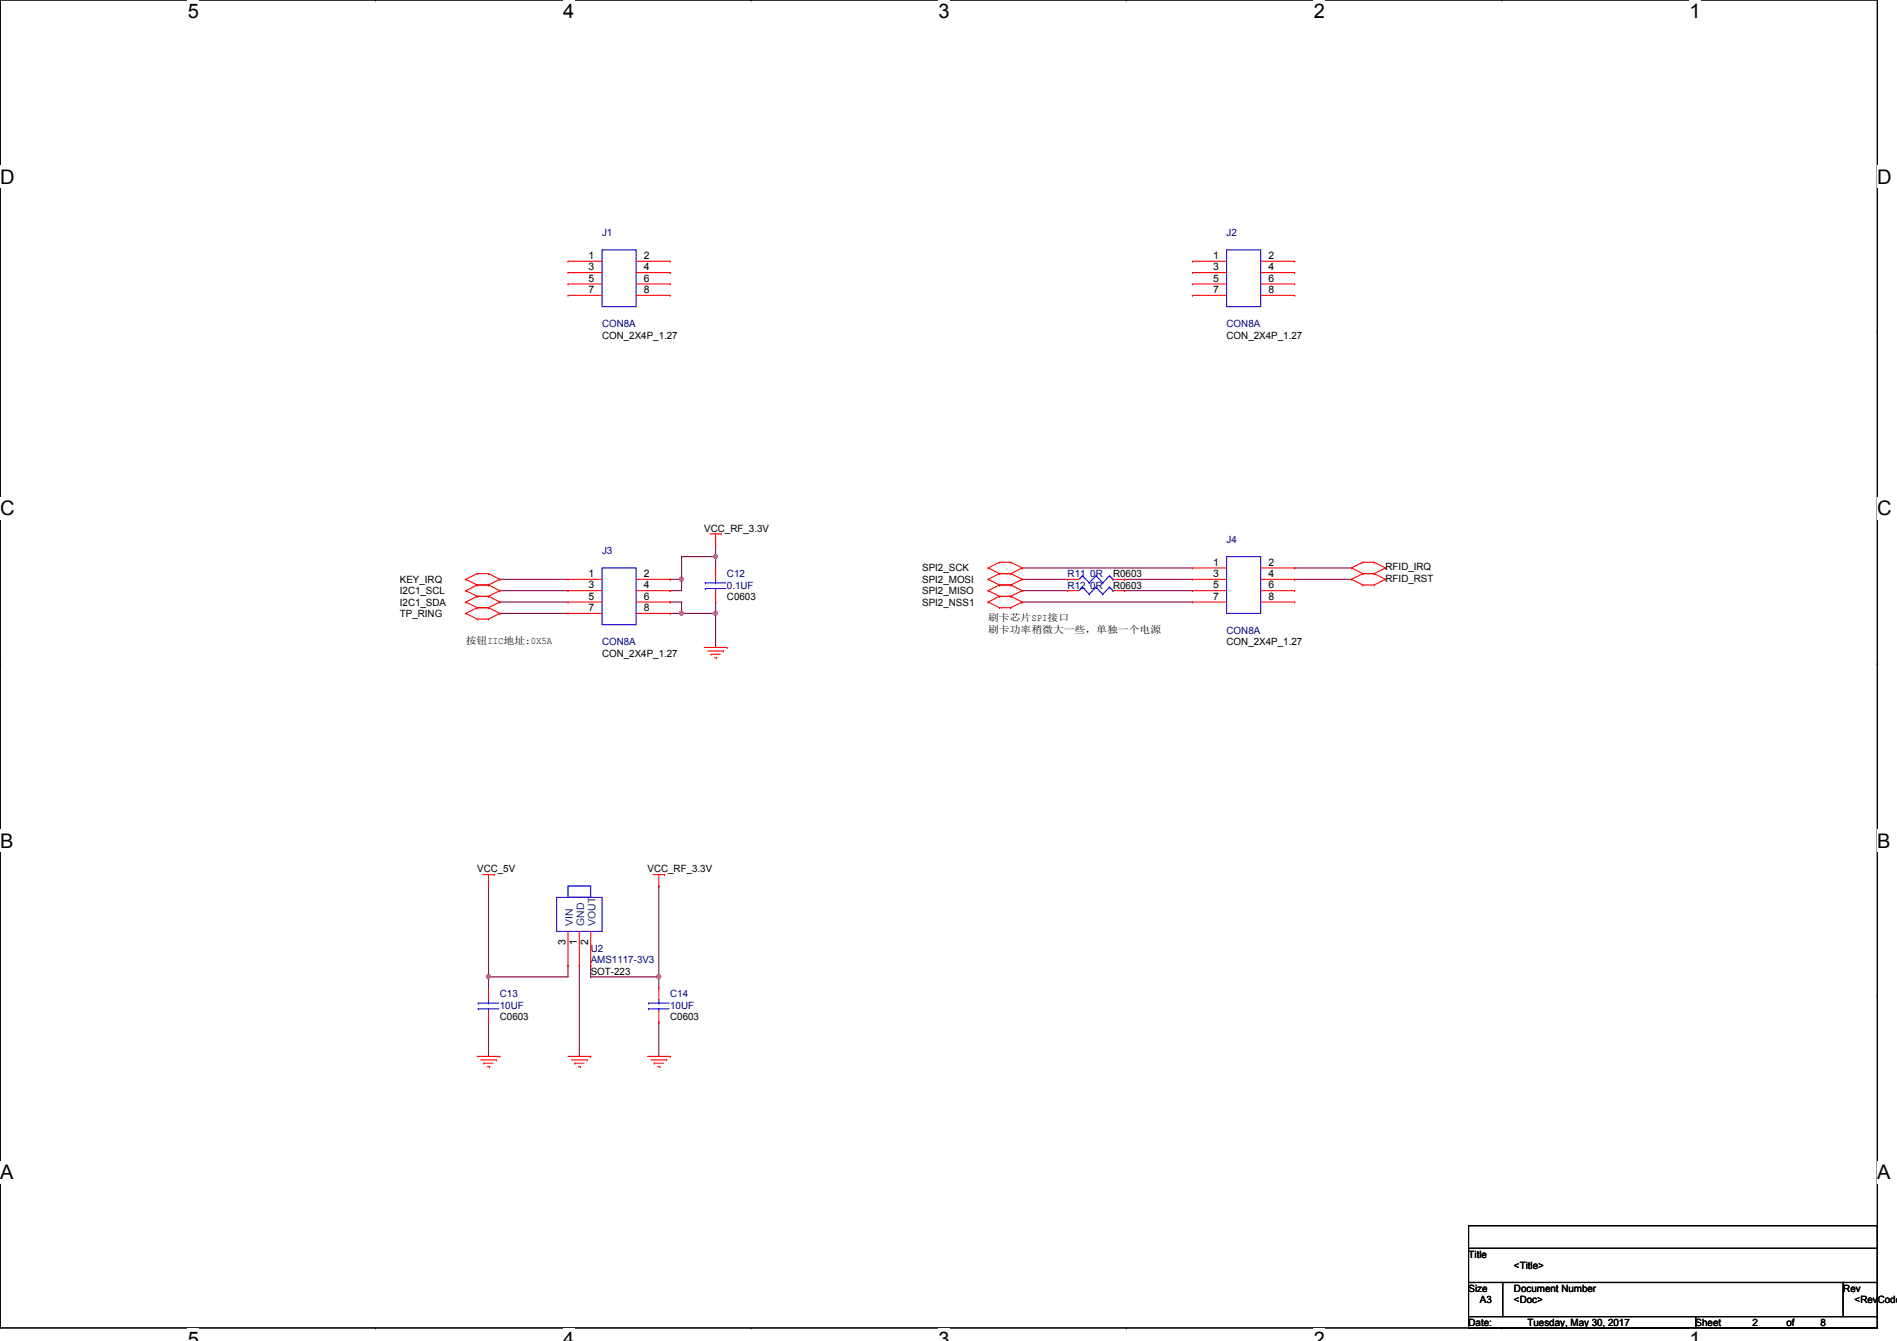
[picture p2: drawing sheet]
<svg xmlns="http://www.w3.org/2000/svg" width="297mm" height="210mm" viewBox="0 0 297 210" stroke-linecap="round" stroke-linejoin="round" font-family="sans-serif">
<path d="M0 0h294v207.9h-294z" fill="none" stroke="#000" stroke-width=".17"/>
<g fill="#fff">
<path d="M29.4 0h1.8v3.5h-1.8z"/>
<path d="M29.4 207.9h1.8v2h-1.8z"/>
</g>
<path d="M58.8 0h.1M58.8 207.9h.1" fill="none" stroke="#000" stroke-width=".17"/>
<g fill="#fff">
<path d="M88.2 0h1.7v3.5h-1.7z"/>
<path d="M88.2 207.9h1.7v2h-1.7z"/>
</g>
<path d="M117.6 0h.1M117.6 207.9h.1" fill="none" stroke="#000" stroke-width=".17"/>
<g fill="#fff">
<path d="M147 0h1.7v3.5h-1.7z"/>
<path d="M147 207.9h1.7v2h-1.7z"/>
</g>
<path d="M176.4 0h.1M176.4 207.9h.1" fill="none" stroke="#000" stroke-width=".17"/>
<g fill="#fff">
<path d="M205.7 0h1.8v3.5h-1.8z"/>
<path d="M205.7 207.9h1.8v2h-1.8z"/>
</g>
<path d="M235.2 0h.1M235.2 207.9h.1" fill="none" stroke="#000" stroke-width=".17"/>
<g fill="#fff">
<path d="M264.5 0h1.8v3.5h-1.8z"/>
<path d="M264.5 207.9h1.8v2h-1.8z"/>
<path d="M0 26h2.3v3.4h-2.3z"/>
<path d="M294 26h2.2v3.4h-2.2z"/>
<path d="M0 77.9h2.3v3.5h-2.3z"/>
<path d="M294 77.9h2.2v3.5h-2.2z"/>
</g>
<path d="M0 51.9h.1M294 51.9h.1" fill="none" stroke="#000" stroke-width=".17"/>
<g fill="#fff">
<path d="M0 129.9h2.1v3.4h-2.1z"/>
<path d="M294 129.9h2v3.4h-2z"/>
</g>
<path d="M0 103.9h.1M294 103.9h.1" fill="none" stroke="#000" stroke-width=".17"/>
<path d="M0 103.9h.1M294 103.9h.1" fill="none" stroke="#000" stroke-width=".16"/>
<g fill="#fff">
<path d="M0 181.8h2.1v3.5h-2.1z"/>
<path d="M294 181.8h2v3.5h-2z"/>
</g>
<path d="M0 155.9h.1M294 155.9h.1" fill="none" stroke="#000" stroke-width=".17"/>
<g fill="none" stroke="#800040" stroke-width=".17">
<path d="M78.3 90.7h.1M78.3 92.5h.1M78.3 94.2h.1M78.3 90.7h10.6M78.3 92.5h10.6M78.3 94.2h10.6M106.7 87.1h.1M112.1 85.3h.1M112.1 85.3v1.8h-5.4M160.1 88.9h.1M160.1 94.2h.1M160.1 90.7h.1"/>
<path d="M160.1 92.5h.1M160.1 90.7h7.1M160.1 92.5h7.1M160.1 94.2h26.6M160.1 88.9h26.6M176.1 90.7h.1M176.1 92.5h.1M176.1 90.7h10.6M176.1 92.5h10.6"/>
</g>
<circle cx="112" cy="87.1" r=".32" fill="#f0f"/>
<circle cx="112" cy="87.1" r=".32" fill="none" stroke="#f0f" stroke-width=".17"/>
<path d="M106.7 90.7h.1M106.7 90.7v1.8M112.1 87.1h.1M112.1 87.1v1.8" fill="none" stroke="#800040" stroke-width=".17"/>
<circle cx="106.7" cy="90.7" r=".32" fill="#f0f"/>
<circle cx="106.7" cy="90.7" r=".32" fill="none" stroke="#f0f" stroke-width=".17"/>
<path d="M104.9 92.5h.1M104.9 90.7h.1M104.9 94.2h.1M104.9 92.5h1.8M104.9 90.7h1.8M104.9 94.2h1.8M106.7 94.2h.1M106.7 96h.1M106.7 94.2v1.8M106.7 96h5.4" fill="none" stroke="#800040" stroke-width=".17"/>
<circle cx="112" cy="96" r=".32" fill="#f0f"/>
<circle cx="112" cy="96" r=".32" fill="none" stroke="#f0f" stroke-width=".17"/>
<circle cx="106.7" cy="96" r=".32" fill="#f0f"/>
<circle cx="106.7" cy="96" r=".32" fill="none" stroke="#f0f" stroke-width=".17"/>
<g fill="none" stroke="#800040" stroke-width=".17">
<path d="M78.3 96h.1M78.3 96h10.6M104.9 96h.1M104.9 96h1.8M106.7 87.1h.1M106.7 87.1v3.6M112.1 96h.1M112.1 94.2h.1M112.1 94.2v7.1M202.7 88.9h.1M202.7 90.7h.1M202.7 88.9h8.9"/>
<path d="M202.7 90.7h8.9M76.5 152.9h.1M76.5 152.9v1.8M76.5 160h.1M76.5 160v5.4M103.2 160h.1M103.2 160v5.4"/>
</g>
<circle cx="76.5" cy="152.9" r=".32" fill="#f0f"/>
<circle cx="76.5" cy="152.9" r=".32" fill="none" stroke="#f0f" stroke-width=".17"/>
<path d="M103.2 152.9h.1M103.2 152.9v1.8" fill="none" stroke="#800040" stroke-width=".17"/>
<circle cx="103.1" cy="152.9" r=".32" fill="#f0f"/>
<circle cx="103.1" cy="152.9" r=".32" fill="none" stroke="#f0f" stroke-width=".17"/>
<path d="M76.5 138.7h.1M76.5 138.7v14.2M103.2 138.7h.1M103.2 138.7v14.2h-10.7M76.5 152.9h.1M88.9 151.1h.1M88.9 151.1v1.8h-12.4M90.7 151.1h.1M90.7 151.1v14.3M92.5 151.1h.1M92.5 152.9h.1M92.5 151.1v1.8" fill="none" stroke="#800040" stroke-width=".17"/>
<g fill="none" stroke="#f00" stroke-width=".17">
<path d="M88.9 40.9h.1M88.9 42.7h.1M88.9 44.4h.1M88.9 46.2h.1M88.9 40.9h5.4M88.9 42.7h5.4M88.9 44.4h5.4M88.9 46.2h5.4M99.6 40.9h5.3M99.6 42.7h5.3M99.6 44.4h5.3M99.6 46.2h5.3"/>
<path d="M104.9 40.9h.1M104.9 42.7h.1M104.9 44.4h.1M104.9 46.2h.1M186.7 40.9h.1M186.7 42.7h.1M186.7 44.4h.1M186.7 46.2h.1M186.7 40.9h5.4M186.7 42.7h5.4M186.7 44.4h5.4M186.7 46.2h5.4"/>
<path d="M197.4 40.9h5.3M197.4 42.7h5.3M197.4 44.4h5.3M197.4 46.2h5.3M202.7 40.9h.1M202.7 42.7h.1M202.7 44.4h.1M202.7 46.2h.1M72.9 94.2h.1M72.9 92.5h.1M72.9 90.7h.1M72.9 96h.1"/>
<path d="M72.9 94.2l1.8 .9M72.9 92.5l1.8 .8M72.9 90.7l1.8 .9M72.9 96l1.8 .9M74.7 93.3h.1M74.7 95.1h.1M74.7 91.6h.1M74.7 89.8h.1M74.7 96.9h.1M74.7 93.3l-1.8 .9M74.7 93.3h1.8M74.7 95.1h1.8"/>
<path d="M74.7 91.6l-1.8 .9M74.7 91.6h1.8M74.7 89.8l-1.8 .9M74.7 89.8h1.8M74.7 95.1l-1.8 .9M74.7 96.9h1.8M76.5 93.3h.1M76.5 95.1h.1M76.5 91.6h.1M76.5 89.8h.1M76.5 96.9h.1M76.5 93.3l1.8 .9"/>
<path d="M76.5 91.6l1.8 .9M76.5 89.8l1.8 .9M76.5 95.1l1.8 .9M78.3 94.2h.1M78.3 92.5h.1M78.3 90.7h.1M78.3 96h.1M78.3 94.2l-1.8 .9M78.3 92.5l-1.8 .8M78.3 90.7l-1.8 .9M78.3 96l-1.8 .9M88.9 90.7h.1"/>
<path d="M88.9 92.5h.1M88.9 94.2h.1M88.9 96h.1M88.9 92.5h5.4M88.9 90.7h5.4M88.9 94.2h5.4M88.9 96h5.4M99.6 92.5h5.3M99.6 90.7h5.3M99.6 94.2h5.3M99.6 96h5.3M104.9 90.7h.1"/>
<path d="M104.9 92.5h.1M104.9 94.2h.1M104.9 96h.1M111.2 83.6h1.7M112.1 85.3h.1M112.1 94.2h.1M112.1 88.9h.1M112.1 83.6v1.7M112.1 88.9v1.8M112.1 92.5v1.7M112.9 83.6h.1M154.7 88.9h.1"/>
<path d="M154.7 94.2h.1M154.7 90.7h.1M154.7 92.5h.1M154.7 88.9l1.8 .9M154.7 94.2l1.8 .9M154.7 90.7l1.8 .9M154.7 92.5l1.8 .8M156.5 88h.1M156.5 89.8h.1M156.5 93.3h.1M156.5 95.1h.1M156.5 91.6h.1"/>
<path d="M156.5 93.3h1.8M156.5 95.1h1.8M156.5 91.6h1.8M156.5 89.8h1.8M156.5 88l-1.8 .9M156.5 88h1.8M156.5 93.3l-1.8 .9M156.5 89.8l-1.8 .9M156.5 91.6l-1.8 .9M158.3 88h.1M158.3 89.8h.1M158.3 93.3h.1"/>
<path d="M158.3 95.1h.1M158.3 91.6h.1M158.3 88l1.8 .9M158.3 93.3l1.8 .9M158.3 89.8l1.8 .9M158.3 91.6l1.8 .9M160.1 88.9h.1M160.1 94.2h.1M160.1 90.7h.1M160.1 92.5h.1M160.1 88.9l-1.8 .9M160.1 94.2l-1.8 .9"/>
<path d="M160.1 90.7l-1.8 .9M160.1 92.5l-1.8 .8M167.2 92.5h.1M167.2 90.7h.1M167.2 92.5h1.7M167.2 90.7h1.7M174.3 92.5h1.8M174.3 90.7h1.8M176.1 92.5h.1M176.1 90.7h.1M186.7 88.9h.1M186.7 90.7h.1"/>
<path d="M186.7 92.5h.1M186.7 94.2h.1M186.7 92.5h5.4M186.7 90.7h5.4M186.7 94.2h5.4M186.7 88.9h5.4M197.4 92.5h5.3M197.4 90.7h5.3M197.4 94.2h5.3M197.4 88.9h5.3M202.7 88.9h.1M202.7 90.7h.1"/>
<path d="M202.7 92.5h.1M202.7 94.2h.1M211.6 90.7h.1M211.6 88.9h.1M211.6 90.7l1.8 .9M211.6 88.9l1.8 .9M213.4 91.6h.1M213.4 89.8h.1M213.4 88h.1M213.4 91.6h1.8M213.4 89.8h1.8M213.4 88h1.8"/>
<path d="M213.4 89.8l-1.8 .9M213.4 88l-1.8 .9M215.2 91.6h.1M215.2 89.8h.1M215.2 88h.1M215.2 89.8l1.8 .9M215.2 88l1.8 .9M217 90.7h.1M217 88.9h.1M217 90.7l-1.8 .9M217 88.9l-1.8 .9M110.3 101.3h3.5"/>
<path d="M110.8 101.9h2.5M111.3 102.4h.1M111.3 102.4h1.5M111.9 103h.3M112.2 103h.1M113.3 101.9h.1M113.8 101.3h.1M75.6 136.9h1.8M76.5 138.7h.1M76.5 136.9v1.8M77.4 136.9h.1M102.3 136.9h1.8"/>
<path d="M103.2 138.7h.1M103.2 136.9v1.8M104.1 136.9h.1M76.5 154.7h.1M76.5 154.7v1.8M76.5 158.2v1.8M88.9 151.1h.1M88.9 145.8v5.3M90.7 151.1h.1M90.7 145.8v5.3M92.5 151.1h.1M92.5 145.8v5.3"/>
<path d="M103.2 154.7h.1M103.2 154.7v1.8M103.2 158.2v1.8M74.7 165.4h3.6M75.3 165.9h2.4M75.8 166.4h.1M75.8 166.4h1.4M76.3 167h.4M76.5 160h.1M76.7 167h.1M77.7 165.9h.1M78.3 165.4h.1"/>
<path d="M88.9 165.4h3.6M89.5 165.9h2.4M90 166.4h.1M90 166.4h1.4M90.5 167h.4M90.9 167h.1M91.9 165.9h.1M92.5 165.4h.1M101.4 165.4h3.5M101.9 165.9h2.5M102.4 166.4h.1M102.4 166.4h1.5"/>
<path d="M103 167h.3M103.2 160h.1M103.3 167h.1M104.4 165.9h.1M104.9 165.4h.1"/>
</g>
<path d="M230 191.9h64v3.5h-64zM230 195.4h64v5.3h-64zM230 200.7h5.3v5.4h-5.3zM230 206.1h35.5v1.8h-35.5zM235.3 200.7h53.3v5.4h-53.3zM265.5 206.1h28.5v1.8h-28.5zM288.6 200.7h5.4v5.4h-5.4z" fill="none" stroke="#000" stroke-width=".17"/>
<g fill="none" stroke="#00f" stroke-width=".17">
<path d="M94.3 39.1h5.3v8.9h-5.3zM192.1 39.1h5.3v8.9h-5.3zM94.3 88.9h5.3v8.9h-5.3zM110.4 91.2h.1M110.4 92.1h.1M110.4 91.2h3.3M110.4 92.1h3.3M112.1 92.1h.1M112.1 91.2h.1M112.1 90.7v.5M112.1 92.1v.4M169.5 91.9h.1"/>
<path d="M169.5 90.1h.1M169.5 91.9l-.6 .6M169.5 91.9l1.1 1.1M169.5 90.1l-.6 .6M169.5 90.1l1.1 1.1M170.6 93h.1M170.6 91.2h.1M171.6 91.9h.1M171.6 90.1h.1M171.6 91.9l-1 1.1M171.6 91.9l1.1 1.1M171.6 90.1l-1 1.1"/>
<path d="M171.6 90.1l1.1 1.1M172.7 93h.1M172.7 91.2h.1M173.7 91.9h.1M173.7 90.1h.1M173.7 91.9l-1 1.1M173.7 91.9l.6 .6M173.7 90.1l-1 1.1M173.7 90.1l.6 .6M174.3 92.5h.1M174.3 90.7h.1M192.1 87.1h5.3v8.9h-5.3z"/>
<path d="M88.9 138.7h3.6v1.8h-3.6zM74.9 157h.1M74.9 157.9h.1M74.9 157h3.2M74.9 157.9h3.2M76.5 157.9h.1M76.5 157h.1M76.5 156.5v.5M76.5 157.9v.3M87.2 140.5h7.1v5.3h-7.1zM101.6 157h.1M101.6 157.9h.1"/>
<path d="M101.6 157h3.2M101.6 157.9h3.2M103.2 157.9h.1M103.2 157h.1M103.2 156.5v.5M103.2 157.9v.3"/>
</g>
<circle cx="112" cy="87.1" r=".32" fill="#f0f"/>
<circle cx="112" cy="87.1" r=".32" fill="none" stroke="#f0f" stroke-width=".17"/>
<circle cx="106.7" cy="90.7" r=".32" fill="#f0f"/>
<circle cx="106.7" cy="90.7" r=".32" fill="none" stroke="#f0f" stroke-width=".17"/>
<circle cx="112" cy="96" r=".32" fill="#f0f"/>
<circle cx="112" cy="96" r=".32" fill="none" stroke="#f0f" stroke-width=".17"/>
<circle cx="106.7" cy="96" r=".32" fill="#f0f"/>
<circle cx="106.7" cy="96" r=".32" fill="none" stroke="#f0f" stroke-width=".17"/>
<circle cx="76.5" cy="152.9" r=".32" fill="#f0f"/>
<circle cx="76.5" cy="152.9" r=".32" fill="none" stroke="#f0f" stroke-width=".17"/>
<circle cx="103.1" cy="152.9" r=".32" fill="#f0f"/>
<circle cx="103.1" cy="152.9" r=".32" fill="none" stroke="#f0f" stroke-width=".17"/>
<g font-size="3.1">
<text x="29.4" y="2.8">5</text>
<text x="88.2" y="2.8">4</text>
<text x="147" y="2.8">3</text>
<text x="205.7" y="2.8">2</text>
<text x="264.5" y="2.8">1</text>
<text x="0" y="28.7">D</text>
<text x="294" y="28.7">D</text>
<text x="0" y="80.7">C</text>
<text x="294" y="80.7">C</text>
<text x="0" y="132.7">B</text>
<text x="294" y="132.7">B</text>
<text x="0" y="184.6">A</text>
<text x="294" y="184.6">A</text>
<text x="29.4" y="210.7">5</text>
<text x="88.2" y="210.7">4</text>
<text x="147" y="210.7">3</text>
<text x="205.7" y="210.7">2</text>
<text x="264.5" y="210.7">1</text>
</g>
<g font-size="1.6">
<text x="92.2" y="40.5">1</text>
<text x="100.8" y="40.5">2</text>
<text x="189.9" y="40.5">1</text>
<text x="198.6" y="40.5">2</text>
<text x="92.2" y="42.3">3</text>
<text x="92.2" y="44.1">5</text>
<text x="92.2" y="45.8">7</text>
<text x="100.8" y="42.3">4</text>
<text x="100.8" y="44.1">6</text>
<text x="100.8" y="45.8">8</text>
<text x="189.9" y="42.3">3</text>
<text x="189.9" y="44.1">5</text>
<text x="189.9" y="45.8">7</text>
<text x="198.6" y="42.3">4</text>
<text x="198.6" y="44.1">6</text>
<text x="198.6" y="45.8">8</text>
<text x="94.3" y="53">CON_2X4P_1.27</text>
<text x="192.1" y="53">CON_2X4P_1.27</text>
<text x="110.3" y="83.2">VCC_RF_3.3V</text>
<text x="144.4" y="89.5">SPI2_SCK</text>
<text x="189.9" y="88.5">1</text>
<text x="198.6" y="88.5">2</text>
<text x="217" y="89.3">RFID_IRQ</text>
<text x="62.6" y="94.8">I2C1_SDA</text>
<text x="62.6" y="93">I2C1_SCL</text>
<text x="62.6" y="91.2">KEY_IRQ</text>
<text x="92.2" y="90.3">1</text>
<text x="92.2" y="92.1">3</text>
<text x="92.2" y="93.9">5</text>
<text x="92.2" y="95.6">7</text>
<text x="100.8" y="90.3">2</text>
<text x="100.8" y="92.1">4</text>
<text x="100.8" y="93.9">6</text>
<text x="100.8" y="95.6">8</text>
<text x="113.8" y="93.9">C0603</text>
<text x="144.4" y="94.8">SPI2_NSS1</text>
<text x="144.4" y="91.2">SPI2_MOSI</text>
<text x="144.4" y="93">SPI2_MISO</text>
<text x="174.3" y="92.1">R0603</text>
<text x="174.3" y="90.3">R0603</text>
<text x="189.9" y="90.3">3</text>
<text x="189.9" y="92.1">5</text>
<text x="189.9" y="93.9">7</text>
<text x="198.6" y="90.3">4</text>
<text x="198.6" y="92.1">6</text>
<text x="198.6" y="93.9">8</text>
<text x="217" y="91.1">RFID_RST</text>
<text x="62.6" y="96.6">TP_RING</text>
<text x="72.9" y="100.8">按按IIC地地:0X5A</text>
<text x="154.7" y="99">刷刷刷刷刷刷工刷刷，单单刷单电单</text>
<text x="154.7" y="97.2">刷刷刷刷SPI连接</text>
<text x="192.1" y="101">CON_2X4P_1.27</text>
<text x="94.3" y="102.8">CON_2X4P_1.27</text>
<text x="74.7" y="136.6">VCC_5V</text>
<text x="101.4" y="136.6">VCC_RF_3.3V</text>
<text x="88.6" y="147.9" transform="rotate(-90 88.6 147.9)">3</text>
<text x="90.3" y="147.9" transform="rotate(-90 90.3 147.9)">1</text>
<text x="92.1" y="147.9" transform="rotate(-90 92.1 147.9)">2</text>
<text x="92.5" y="152.6">SOT-223</text>
<text x="78.3" y="159.7">C0603</text>
<text x="104.9" y="159.7">C0603</text>
<text x="230" y="196.8">Title</text>
<text x="230" y="202.2">Size</text>
<text x="231.7" y="204">A3</text>
<text x="237.1" y="202.2">Document Number</text>
<text x="237.1" y="198.6">&lt;Title&gt;</text>
<text x="237.1" y="204">&lt;Doc&gt;</text>
<text x="288.6" y="202.2">Rev</text>
<text x="290.4" y="204">&lt;RevCode&gt;</text>
<text x="230" y="207.5">Date:</text>
<text x="239.2" y="207.5">Tuesday, May 30, 2017</text>
<text x="265.5" y="207.5">Sheet</text>
<text x="274.4" y="207.5">2</text>
<text x="279.7" y="207.5">of</text>
<text x="285.1" y="207.5">8</text>
</g>
<g font-size="1.6" fill="#000080">
<text x="94.3" y="37">J1</text>
<text x="192.1" y="37">J2</text>
<text x="94.3" y="51.2">CON8A</text>
<text x="192.1" y="51.2">CON8A</text>
<text x="94.3" y="86.8">J3</text>
<text x="192.1" y="85">J4</text>
<text x="113.8" y="90.3">C12</text>
<text x="113.8" y="92.1">0.1UF</text>
<text x="167.2" y="92.1">R12 0R</text>
<text x="167.2" y="90.3">R11 0R</text>
<text x="94.3" y="101">CON8A</text>
<text x="192.1" y="99.2">CON8A</text>
<text x="92.5" y="149">U2</text>
<text x="92.5" y="150.8">AMS1117-3V3</text>
<text x="78.3" y="156.1">C13</text>
<text x="78.3" y="157.9">10UF</text>
<text x="104.9" y="156.1">C14</text>
<text x="104.9" y="157.9">10UF</text>
</g>
<g font-size="1.6" fill="#004080">
<text x="89.7" y="144.9" transform="rotate(-90 89.7 144.9)">VIN</text>
<text x="91.5" y="144.9" transform="rotate(-90 91.5 144.9)">GND</text>
<text x="93.3" y="144.9" transform="rotate(-90 93.3 144.9)">VOUT</text>
</g>
</svg>
